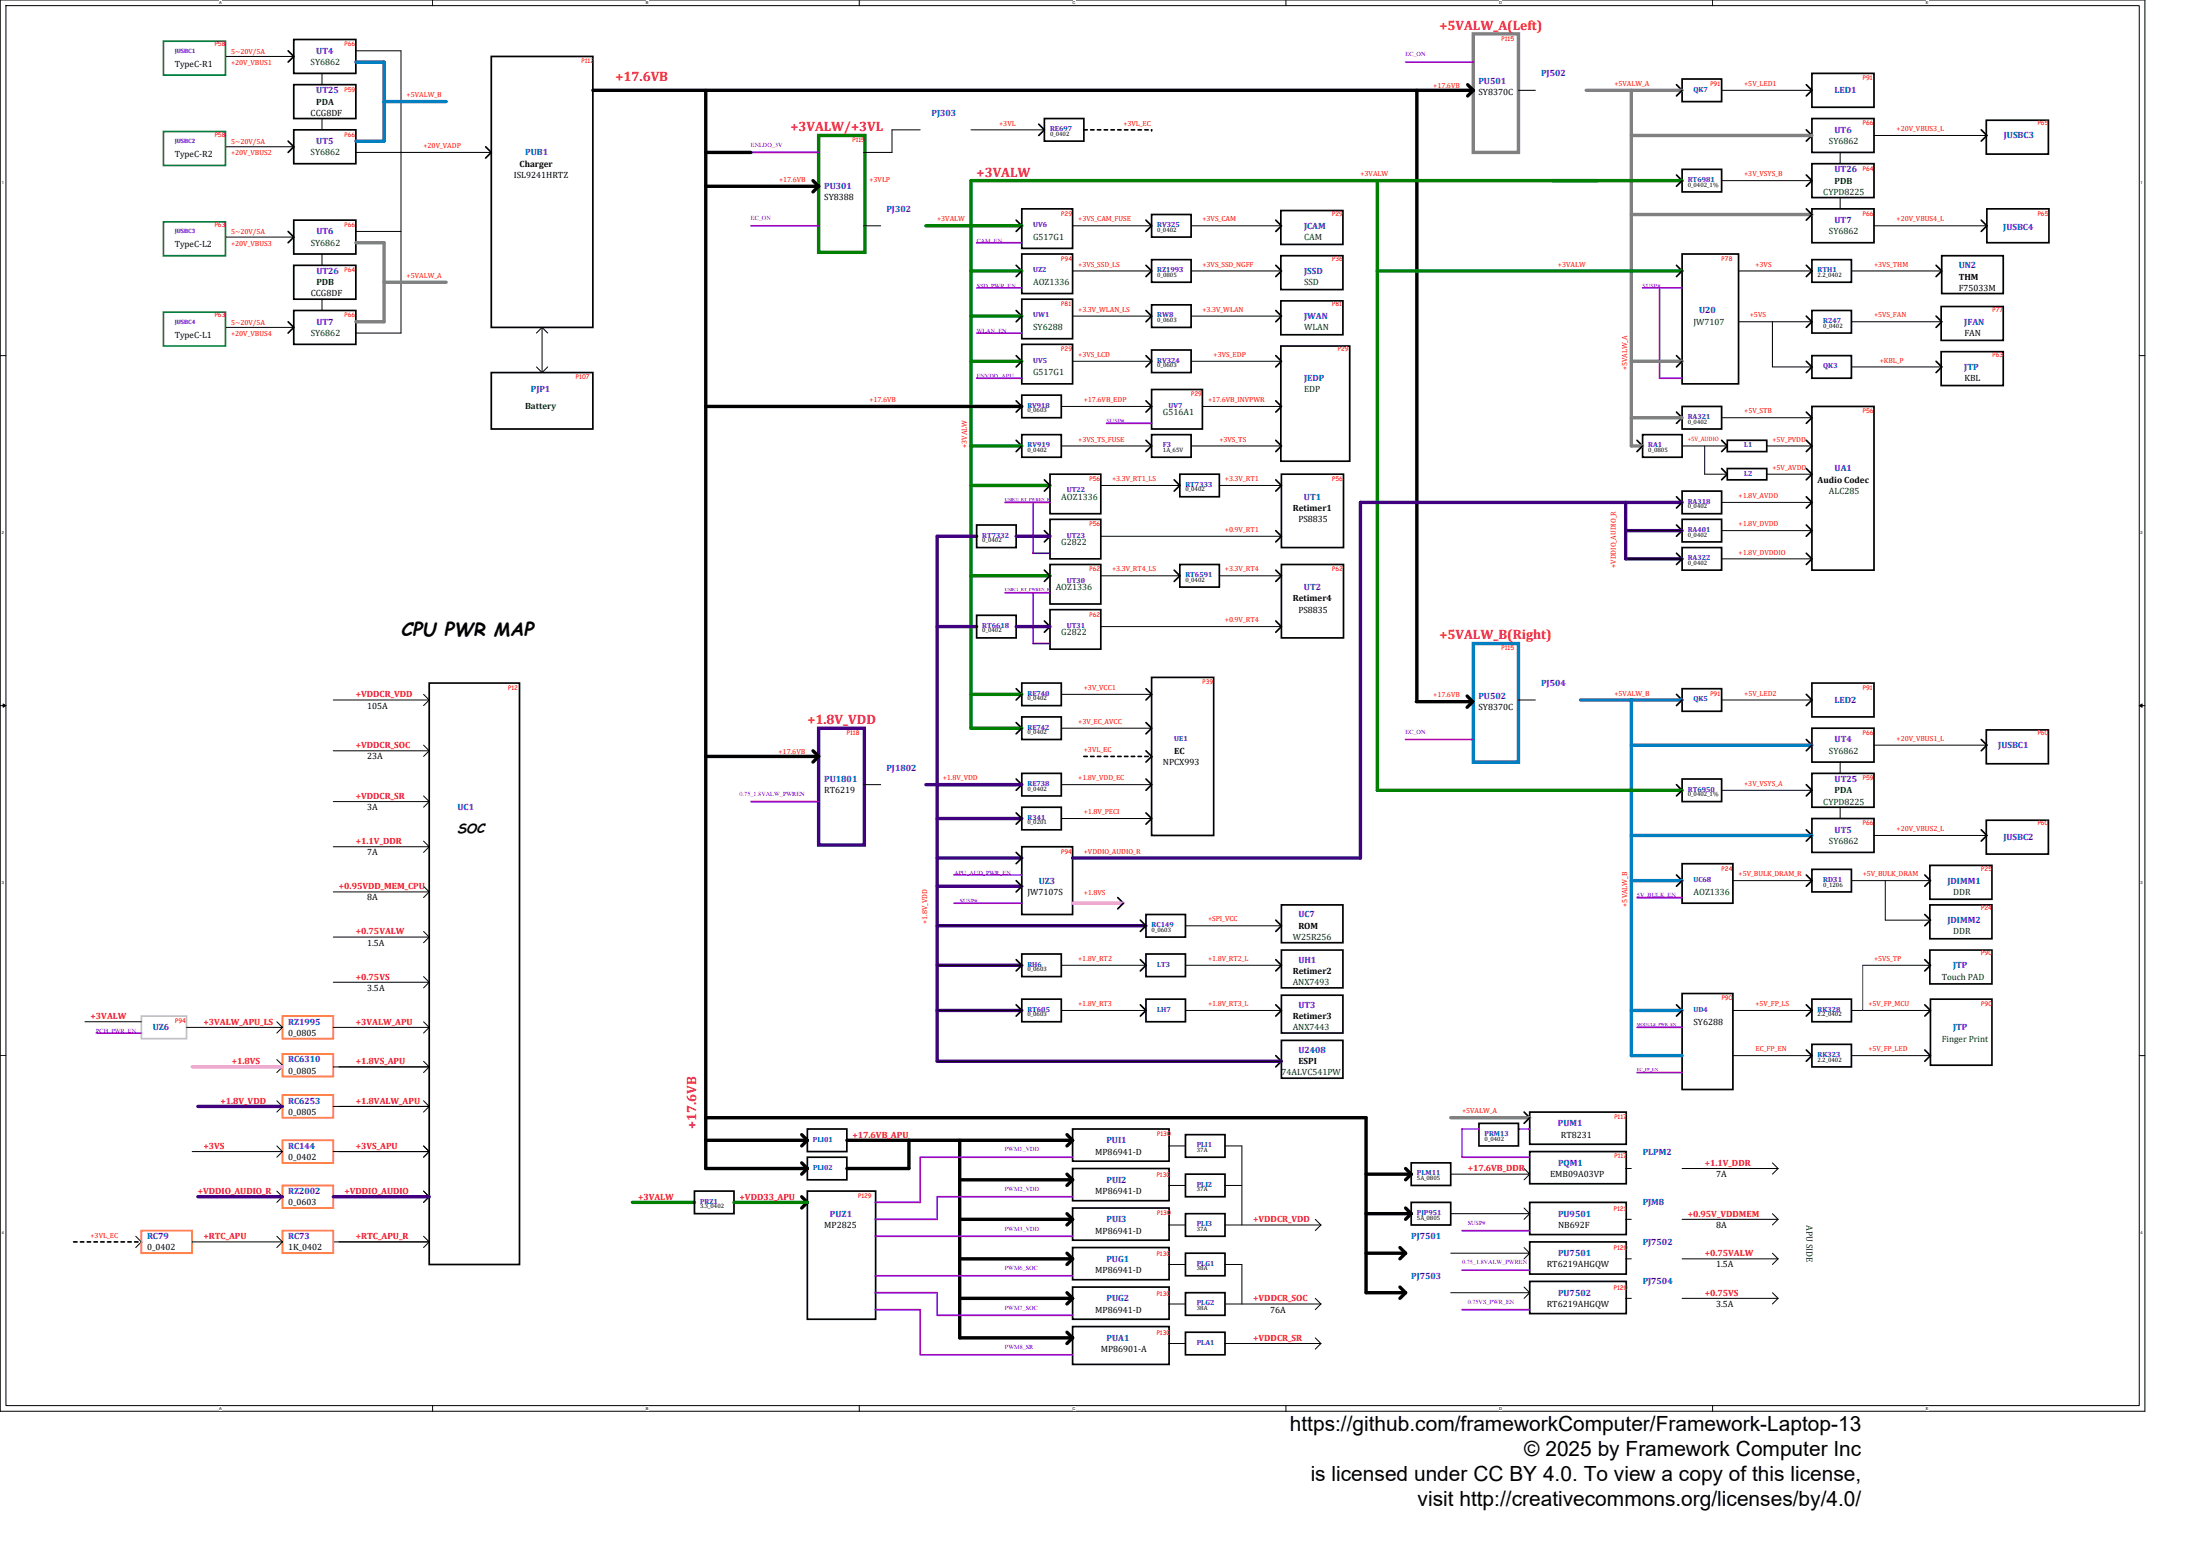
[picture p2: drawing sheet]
<svg xmlns="http://www.w3.org/2000/svg" width="297mm" height="210mm" viewBox="0 0 297 210" stroke-linecap="round" stroke-linejoin="round" font-family="sans-serif">
<path d="M0 0h289.6v190.5h-289.6zM.8 .8h288v188.9h-288z" fill="none" stroke="#000" stroke-width=".14"/>
<g fill="#fff">
<path d="M29.6 .1h.4v.6h-.4z"/>
<path d="M29.6 189.8h.4v.6h-.4z"/>
</g>
<path d="M58.4 0v.8M58.4 189.7v.8" fill="none" stroke="#000" stroke-width=".14"/>
<g fill="#fff">
<path d="M87.2 .1h.4v.6h-.4z"/>
<path d="M87.2 189.8h.4v.6h-.4z"/>
</g>
<path d="M116 0v.8M116 189.7v.8" fill="none" stroke="#000" stroke-width=".14"/>
<g fill="#fff">
<path d="M144.8 .1h.4v.6h-.4z"/>
<path d="M144.8 189.8h.4v.6h-.4z"/>
</g>
<path d="M173.6 0v.8M173.6 189.7v.8" fill="none" stroke="#000" stroke-width=".14"/>
<g fill="#fff">
<path d="M202.4 .1h.4v.6h-.4z"/>
<path d="M202.4 189.8h.4v.6h-.4z"/>
</g>
<path d="M231.2 0v.8M231.2 189.7v.8" fill="none" stroke="#000" stroke-width=".14"/>
<g fill="#fff">
<path d="M260 .1h.4v.6h-.4z"/>
<path d="M260 189.8h.4v.6h-.4z"/>
<path d="M.2 24.4h.3v.6h-.3z"/>
<path d="M289 24.4h.3v.6h-.3z"/>
<path d="M.2 71.6h.3v.6h-.3z"/>
<path d="M289 71.6h.3v.6h-.3z"/>
</g>
<path d="M0 48h.8M288.8 48h.8" fill="none" stroke="#000" stroke-width=".14"/>
<g fill="#fff">
<path d="M.2 118.9h.3v.6h-.3z"/>
<path d="M289 118.9h.3v.6h-.3z"/>
</g>
<path d="M0 95.2h.8M.4 95l.4 .2-.4 .3zM288.8 95.2l.4-.2v.5zM288.8 95.2h.8" fill="none" stroke="#000" stroke-width=".14"/>
<path d="M.4 95l.4 .2-.4 .3zM288.8 95.2l.4-.2v.5z" fill="#000"/>
<g fill="#fff">
<path d="M.2 166.1h.3v.6h-.3z"/>
<path d="M289 166.1h.3v.6h-.3z"/>
</g>
<g fill="none" stroke="#000" stroke-width=".14">
<path d="M30.5 7.6h9.2M30.5 19.8h9.2M43.5 9.9v1.5M43.5 16v1.5M48 6.9h6.1v38.1h-6.1M124.2 17.5h-3.8v3.1h-3.8M131.1 17.5h9.9M205 12.2h2.3M220.3 12.2h6.8M220.3 18.3h24.3M232.4 12.2h12.2M253 18.3h15.3"/>
<path d="M30.5 32h9.2M43.5 34.3v1.5M48 20.6h18.3M48 31.2h6.1M116.6 30.5h2.3M131.1 30.5h6.9M131.1 36.6h6.9M144.8 30.5h10.7M144.8 36.6h10.7M160.8 30.5h12.2M160.8 36.6h12.2M220.3 29h24.3"/>
<path d="M232.4 24.4h12.2M234.7 36.6h9.9M248.5 20.6v1.5M248.5 26.7v1.5M250 36.6h12.2M253 30.5h15.3M30.5 44.2h9.2M43.5 40.4v1.5M72.4 49.5l.8 .8M73.2 44.2l-.8 .8M73.2 44.2l.8 .8M73.2 44.2v6.1"/>
<path d="M74 49.5l-.8 .8M131.1 42.7h6.9M131.1 48.8h6.9M143.3 54.9h12.2M144.8 42.7h10.7M144.8 48.8h10.7M160.8 42.7h12.2M160.8 48.8h12.2M162.3 54.9h10.7M220.3 48.8h6.8M220.3 56.4h6.8M232.4 56.4h12.2"/>
<path d="M234.7 43.4h9.9M239.3 43.4v6.1h5.3M250 43.4h12.2M250 49.5h12.2M131.1 60.2h6.9M131.1 65.5h10.7M131.1 77.7h10.7M143.3 60.2h12.2M148.6 65.5h10.7M148.6 77.7h10.7M148.6 72.4h24.4M160.8 60.2h12.2"/>
<path d="M164.6 77.7h8.4M164.6 65.5h8.4M219.5 67.8v7.6h7.6M219.5 71.6h7.6M220.3 60.2h1.5M227.1 60.2h6.1M230.2 60.2v3.8h3M232.4 67.8h12.2M232.4 71.6h12.2M232.4 75.4h12.2M238.5 60.2h6.1M238.5 64h6.1"/>
<path d="M45 94.5h13M57.2 93.7l.8 .8M58 94.5l-.8 .7M131.1 93.7h6.9M131.1 98.3h6.9M143.3 93.7h12.2M143.3 98.3h12.2M148.6 84.6h24.4M205 94.5h2.3M213.4 94.5h6.9M232.4 94.5h12.2M45 101.3h13"/>
<path d="M45 108.2h13M45 114.3h13M57.2 100.6l.8 .7M57.2 107.4l.8 .8M57.2 113.5l.8 .8M57.2 119.6l.8 .8M58 101.3l-.8 .8M58 114.3l-.8 .8M58 108.2l-.8 .8M116.6 105.9h2.3M143.3 105.9h12.2M143.3 110.5h12.2"/>
<path d="M220.3 100.6h24.3M220.3 112.8h24.3M220.3 118.9h6.8M232.4 106.7h12.2M234 118.9h10.6M248.5 102.9v1.5M248.5 109v1.5M250 118.9h10.6M253 100.6h15.3M253 112.8h15.3M254.5 118.9v5.3h6.1M11.5 137.9h7.6"/>
<path d="M25.2 138.7h12.9M37.4 137.9l.7 .8M38.1 138.7l-.7 .7M45 120.4h13M45 126.5h13M45 138.7h13M45 132.6h13M57.2 125.7l.8 .8M57.2 131.8l.8 .8M57.2 137.9l.8 .8M58 120.4l-.8 .8M58 126.5l-.8 .8"/>
<path d="M58 132.6l-.8 .7M58 138.7l-.8 .7M126.5 130.3h11.5M126.5 136.4h11.5M126.5 125h28.2M143.3 130.3h11.4M143.3 136.4h11.4M160.1 125h12.9M160.1 130.3h12.9M160.1 136.4h12.9M220.3 136.4h6.8M234 136.4h10.6"/>
<path d="M250 136.4h10.6M251.5 130.3h9.1M0 142.5h.8M25.9 155.4h12.2M37.4 143l.7 .8M37.4 148.6l.7 .8-.7 .7M37.4 154.7l.7 .7M38.1 144l-.7 .8M38.1 155.4l-.7 .8M45 149.4h13l-.8 .7M45 144h13M45 155.4h13"/>
<path d="M45.8 155.4h12.2l-.8-.7 .8 .7M45.8 144h12.2M57.2 143.3l.8 .7M57.2 148.6l.8 .8h-12.2M58 144l-.8 .8M58 155.4l-.8 .8M126.5 143.3h46.5M157.8 154.7h2.3M165.4 154.7h2.3v10.7M199.7 150.9h6.8M205.8 157.7l.7 .8h-10.6M206.5 158.5l-.7 .8"/>
<path d="M219.5 157.7h.8M220.3 142.5h6.8M227.1 157.7h13M234 142.5h10.6M239.3 157l.8 .7M240.1 157.7l-.8 .8M250 142.5h10.6M288.8 142.5h.8M18.3 166.9l.8 .7-.8 .8M25.9 167.6h12.2M37.4 160.8l.7 .7-.7 .8M37.4 166.9l.7 .7"/>
<path d="M38.1 167.6l-.7 .8M45 167.6h13l-.8 .8M57.2 160.8l.8 .7-.8 .8M57.2 166.9l.8 .7h-12.2M157.8 160h2.3M157.8 165.4h2.3M157.8 170.7h2.3M157.8 176h2.3M165.4 160h2.3M165.4 165.4h12.9M165.4 176h12.9M165.4 170.7h2.3v5.3"/>
<path d="M177.6 164.6l.7 .8M177.6 175.3l.7 .7M178.3 165.4l-.7 .7M178.3 176l-.7 .8M195.9 163.8h10.6M195.9 174.5h10.6M205.8 163.1l.7 .7M205.8 168.4l.7 .8h-10.6M205.8 173.7l.7 .8M206.5 163.8l-.7 .8M206.5 169.2l-.7 .7M206.5 174.5l-.7 .8"/>
<path d="M219.5 164.6h.8M219.5 169.9h.8M219.5 175.3h.8M227.1 164.6h13M227.1 169.9h13M227.1 175.3h13M239.3 163.8l.8 .8M239.3 169.2l.8 .7M239.3 174.5l.8 .8M240.1 164.6l-.8 .8M240.1 169.9l-.8 .8M240.1 175.3l-.8 .7"/>
<path d="M157.8 181.4h2.3M165.4 181.4h12.9M177.6 180.6l.7 .8M178.3 181.4l-.7 .7"/>
</g>
<g fill="none" stroke="#000" stroke-width=".23">
<path d="M38.9 6.9l.8 .7-.8 .8M38.9 19l.8 .8-.8 .8M39.7 5.3h8.3v4.6h-8.3zM39.7 11.4h8.3v4.6h-8.3zM39.7 17.5h8.3v4.6h-8.3zM65.6 19.8l.7 .8-.7 .7M66.3 7.6h13.7v36.6h-13.7zM140.2 16.8l.8 .7-.8 .8M141 16h5.3v3h-5.3zM226.4 11.4l.7 .8-.7 .8M227.1 10.7h5.3v3h-5.3zM243.9 11.4l.7 .8-.7 .8"/>
<path d="M243.9 17.5l.7 .8-.7 .7M244.6 9.9h8.4v4.6h-8.4zM244.6 16h8.4v4.6h-8.4zM267.5 17.5l.8 .8-.8 .7M268.2 16.2h8.4v4.6h-8.4zM38.9 31.2l.8 .8-.8 .8M39.7 29.7h8.3v4.6h-8.3zM39.7 35.8h8.3v4.6h-8.3zM137.2 29.7l.8 .8-.8 .7M137.2 35.8l.8 .8-.8 .7M138 34.3h6.8v5.3h-6.8zM138 28.2h6.8v5.3h-6.8z"/>
<path d="M154.7 29.7l.8 .8-.8 .7M154.7 35.8l.8 .8-.8 .7M155.5 29h5.3v3h-5.3zM155.5 35.1h5.3v3h-5.3zM172.3 29.7l.7 .8-.7 .7M172.3 35.8l.7 .8-.7 .7M172.9 34.5h8.4v4.6h-8.4zM172.9 28.4h8.4v4.6h-8.4zM226.4 23.6l.7 .8-.7 .7M226.4 35.8l.7 .8-.7 .7M227.1 22.9h5.3v3h-5.3zM227.1 34.3h7.6v17.5h-7.6z"/>
<path d="M243.9 23.6l.7 .8-.7 .7M243.9 28.2l.7 .8-.7 .7M243.9 35.8l.7 .8-.7 .7M244.6 35.1h5.4v3h-5.4zM244.6 28.2h8.4v4.6h-8.4zM244.6 22.1h8.4v4.6h-8.4zM261.4 35.8l.8 .8-.8 .7M262.2 34.5h8.3v5.1h-8.3zM267.5 29.7l.8 .8-.8 .7M268.3 28.2h8.3v4.6h-8.3zM38.9 43.4l.8 .8-.8 .8M39.7 41.9h8.3v4.6h-8.3z"/>
<path d="M66.3 50.3h13.7v7.6h-13.7zM137.2 41.9l.8 .8-.8 .7M137.2 48l.8 .8-.8 .7M137.2 54.1l.8 .8-.8 .7M137.2 59.4l.8 .8-.8 .8M138 58.7h5.3v3h-5.3zM138 53.3h5.3v3.1h-5.3zM138 40.4h6.8v5.3h-6.8zM138 46.5h6.8v5.3h-6.8zM154.7 41.9l.8 .8-.8 .7M154.7 48l.8 .8-.8 .7M154.7 54.1l.8 .8-.8 .7"/>
<path d="M154.7 59.4l.8 .8-.8 .8M155.5 41.1h5.3v3.1h-5.3zM155.5 52.6h6.8v5.3h-6.8zM155.5 47.2h5.3v3.1h-5.3zM155.5 58.7h5.3v3h-5.3zM172.3 41.9l.7 .8-.7 .7M172.3 48l.7 .8-.7 .7M172.3 54.1l.7 .8-.7 .7M172.3 59.4l.7 .8-.7 .8M172.9 46.7h9.3v15.6h-9.3zM172.9 40.6h8.4v4.6h-8.4zM221 59.4l.8 .8-.8 .8"/>
<path d="M221.8 58.7h5.3v3h-5.3zM226.4 48l.7 .8-.7 .7M226.4 55.6l.7 .8-.7 .7M227.1 54.9h5.3v3h-5.3zM232.4 59.4l.8 .8-.8 .8M233.2 59.4h5.3v1.6h-5.3zM243.9 42.7l.7 .7-.7 .8M243.9 48.8l.7 .7-.7 .8M243.9 55.6l.7 .8-.7 .7M243.9 59.4l.7 .8-.7 .8M244.6 48h5.4v3.1h-5.4zM244.6 41.9h5.4v3.1h-5.4z"/>
<path d="M244.6 54.9h8.4v22.1h-8.4zM261.4 42.7l.8 .7-.8 .8M261.4 48.8l.8 .7-.8 .8M262.1 41.4h8.4v4.5h-8.4zM262.1 47.5h8.4v4.5h-8.4zM131.9 70.9h5.3v3h-5.3zM141 64.8l.8 .7-.8 .8M141 71.6l.8 .8-.8 .8M141 77l.8 .7-.8 .8M141.8 76.2h6.8v5.3h-6.8zM141.8 70.1h6.8v5.3h-6.8zM141.8 64h6.8v5.3h-6.8z"/>
<path d="M158.5 64.8l.8 .7-.8 .8M158.5 77l.8 .7-.8 .8M159.3 76.2h5.3v3h-5.3zM159.3 64h5.3v3.1h-5.3zM172.3 64.8l.7 .7-.7 .8M172.3 71.6l.7 .8-.7 .8M172.3 77l.7 .7-.7 .8M173 76.2h8.4v9.9h-8.4zM173 64h8.4v9.9h-8.4zM226.4 67.1l.7 .7-.7 .8M226.4 70.9l.7 .7-.7 .8M226.4 74.7l.7 .7-.7 .8"/>
<path d="M227.1 73.9h5.3v3.1h-5.3zM227.1 70.1h5.3v3.1h-5.3zM227.1 66.3h5.3v3h-5.3zM232.4 63.2l.8 .8-.8 .8M233.2 63.2h5.3v1.6h-5.3zM243.9 63.2l.7 .8-.7 .8M243.9 67.1l.7 .7-.7 .8M243.9 70.9l.7 .7-.7 .8M243.9 74.7l.7 .7-.7 .8M58 92.2h12.1v78.5h-12.1zM131.9 83.1h5.3v3h-5.3zM137.2 93l.8 .7-.8 .8"/>
<path d="M137.2 97.5l.8 .8-.8 .8M138 92.2h5.3v3h-5.3zM138 96.8h5.3v3h-5.3zM141 83.8l.8 .8-.8 .7M141.8 82.3h6.8v5.3h-6.8zM154.7 93l.8 .7-.8 .8M154.7 97.5l.8 .8-.8 .8M155.5 91.4h8.4v21.4h-8.4zM172.3 83.8l.7 .8-.7 .7M226.4 93.7l.7 .8-.7 .7M227.1 93h5.3v3h-5.3zM243.9 93.7l.7 .8-.7 .7"/>
<path d="M243.9 99.8l.7 .8-.7 .7M244.6 92.2h8.4v4.6h-8.4zM244.6 98.3h8.4v4.6h-8.4zM267.5 99.8l.8 .8-.8 .7M268.2 98.5h8.4v4.6h-8.4zM137.2 105.2l.8 .7-.8 .8M137.2 109.7l.8 .8-.8 .8M137.2 115.1l.8 .7-.8 .8M137.2 118.9l.8 .7-.8 .8M138 109h5.3v3h-5.3zM138 104.4h5.3v3h-5.3zM138 114.3h6.8v9.1h-6.8z"/>
<path d="M154.7 101.3l.8 .8-.8 .8M154.7 105.2l.8 .7-.8 .8M154.7 109.7l.8 .8-.8 .8M226.4 105.9l.7 .8-.7 .7M226.4 118.1l.7 .8-.7 .7M227.1 105.2h5.3v3h-5.3zM227.1 116.6h6.9v5.3h-6.9zM243.9 105.9l.7 .8-.7 .7M243.9 112l.7 .8-.7 .7M243.9 118.1l.7 .8-.7 .7M244.6 110.5h8.4v4.6h-8.4zM244.6 104.4h8.4v4.6h-8.4z"/>
<path d="M244.6 117.3h5.4v3.1h-5.4zM259.9 118.1l.7 .8-.7 .7M260.6 116.8h8.3v4.6h-8.3zM267.5 112l.8 .8-.8 .7M268.2 110.7h8.4v4.6h-8.4zM137.2 129.5l.8 .8-.8 .8M137.2 135.6l.8 .8-.8 .8M138 128.8h5.3v3h-5.3zM138 134.9h5.3v3h-5.3zM150.9 121.2l.8 .7-.8 .8M154 129.5l.7 .8-.7 .8M154 135.6l.7 .8-.7 .8"/>
<path d="M154 124.2l.7 .8-.7 .7M154.7 134.9h5.4v3h-5.4zM154.7 128.8h5.4v3h-5.4zM154.7 123.4h5.4v3.1h-5.4zM172.3 124.2l.7 .8-.7 .7M172.3 129.5l.7 .8-.7 .8M172.3 135.6l.7 .8-.7 .8M173 122.1h8.3v5.2h-8.3zM173 134.3h8.3v5.1h-8.3zM173 128.2h8.3v5.1h-8.3zM226.4 135.6l.7 .8-.7 .8M227.1 134.1h6.9v13h-6.9z"/>
<path d="M243.9 135.6l.7 .8-.7 .8M244.6 134.9h5.4v3h-5.4zM259.9 123.4l.7 .8-.7 .8M259.9 129.5l.7 .8-.7 .8M259.9 135.6l.7 .8-.7 .8M260.6 128.2h8.3v4.6h-8.3zM260.6 122.1h8.3v4.6h-8.3zM260.6 134.9h8.3v8.9h-8.3zM109 152.4h5.3v3h-5.3zM109 156.2h5.3v3.1h-5.3zM144.8 152.4h13v4.3h-13zM144.8 157.7h13v4.4h-13z"/>
<path d="M160.1 153.2h5.3v3h-5.3zM160.1 158.5h5.3v3h-5.3zM172.3 142.5l.7 .8-.7 .7M173 140.4h8.3v5.1h-8.3zM190.5 157h5.4v3h-5.4zM199.7 151.6h5.3v3.1h-5.3zM205.8 150.1l.7 .8-.7 .7M206.5 155.4h13.1v4.4h-13.1zM206.5 150.1h13.1v4.4h-13.1zM243.9 141.7l.7 .8-.7 .8M244.6 141h5.4v3h-5.4zM259.9 141.7l.7 .8-.7 .8"/>
<path d="M93.8 160.8h5.3v3h-5.3zM109 160.8h9.2v17.3h-9.2zM144.8 179.1h13v5.1h-13zM144.8 163.1h13v4.3h-13zM144.8 168.4h13v4.3h-13zM144.8 173.7h13v4.4h-13zM160.1 163.8h5.3v3.1h-5.3zM160.1 169.2h5.3v3h-5.3zM160.1 174.5h5.3v3h-5.3zM160.1 179.8h5.3v3.1h-5.3zM190.5 162.3h5.4v3.1h-5.4zM206.5 162.3h13.1v4.3h-13.1z"/>
<path d="M206.5 167.6h13.1v4.4h-13.1zM206.5 173h13.1v4.3h-13.1z"/>
</g>
<path d="M22.1 5.6h8.3v4.5h-8.3zM22.1 17.8h8.3v4.5h-8.3zM22.1 29.9h8.3v4.6h-8.3zM22.1 42.1h8.3v4.6h-8.3z" fill="none" stroke="#008040" stroke-width=".23"/>
<path d="M38.1 137.2h6.9v3h-6.9zM38.1 142.3h6.9v3h-6.9zM38.1 153.9h6.9v3.1h-6.9zM38.1 147.8h6.9v3.1h-6.9zM19.1 166.1h6.8v3.1h-6.8zM38.1 160h6.9v3.1h-6.9zM38.1 166.1h6.9v3.1h-6.9z" fill="none" stroke="#ff8000" stroke-width=".23"/>
<g fill="none" stroke="#400080" stroke-width=".46">
<path d="M131.9 72.4h-5.4v70.9h46.5M137.2 72.4h4.6M219.5 67.8v7.6h7.6M219.5 71.6h7.6M227.1 67.8h-43.4v48h-38.9M110.5 98.3h6.2v15.8h-6.2zM126.5 84.6h5.4M137.2 84.6h4.6M125 105.9h12.2M126.5 110.5h11.5M126.5 115.8h11.5M126.5 119.6h11.5"/>
<path d="M126.5 105.9h11.5M126.5 125h28.2M126.5 130.3h11.5M126.5 136.4h11.5M26.7 149.4h11.4M26.7 161.5h11.4M45 161.5h13"/>
</g>
<path d="M19.1 137.2h6.1v3h-6.1z" fill="none" stroke="#c0c0c0" stroke-width=".23"/>
<g fill="none" stroke="#008000" stroke-width=".46">
<path d="M110.5 18.3h6.3v15.8h-6.3zM125 30.5h13M131.1 36.6h6.9M186 36.6h41.1M186 24.4v82.3h41.1M209.6 24.4h17.5M215.7 24.4h-84.6v73.9h6.9M131.1 42.7h6.9M131.1 48.8h6.9M131.1 60.2h6.9M131.1 65.5h10.7M131.1 77.7h10.7"/>
<path d="M131.1 93.7h6.9M85.4 162.3h8.4M99.1 162.3h9.9"/>
</g>
<path d="M198.9 4.6h6.1v16h-6.1zM214.2 12.2h12.9M220.3 12.2v48h1.5M220.3 18.3h24.3M48 32.8h3.9v10.6h-3.9M51.9 38.1h8.3M220.3 29h24.3M220.3 48.8h6.8M220.3 56.4h6.8M195.9 150.9h10.6" fill="none" stroke="#808080" stroke-width=".46"/>
<path d="M48 8.4h3.9v10.6h-3.9M51.9 13.7h8.3M198.9 86.9h6.1v16h-6.1zM213.4 94.5h13.7M220.3 94.5v48h6.8M220.3 100.6h24.3M220.3 112.8h24.3M220.3 118.9h6.8M220.3 136.4h6.8" fill="none" stroke="#0080c0" stroke-width=".46"/>
<g fill="none" stroke="#000" stroke-width=".46">
<path d="M80 12.2h118.9M95.3 12.2v145.5h13.7M191.3 12.2v82.3M198.2 11.4l.7 .8M198.9 12.2l-.7 .8M95.3 25.1h15.2M95.3 20.6h6.1M109.8 24.4l.7 .7M110.5 25.1l-.7 .8M95.3 54.9h42.7M191.2 94.7h7.6M198.1 94l.7 .7"/>
<path d="M198.8 94.7l-.7 .8M95.3 102.1h15.2M109.8 101.3l.7 .8M110.5 102.1l-.7 .8M95.3 153.9h13.7M95.3 150.9h89.1v23.6h5.4M108.2 153.2l.8 .7M108.2 157l.8 .7M109 153.9l-.8 .8M109 157.7l-.8 .8M114.3 153.9h8.4M122.7 153.9h22.1"/>
<path d="M122.7 153.9v3.8h-8.4M129.6 159.3h15.2M129.6 153.9v26.7h15.2M144.1 153.2l.7 .7M144.1 158.5l.7 .8M144.8 153.9l-.7 .8M144.8 159.3l-.7 .7M184.4 158.5h6.1M189.8 157.7l.7 .8M190.5 158.5l-.7 .8M108.2 161.5l.8 .8-.8 .8M129.6 164.6h15.2"/>
<path d="M129.6 169.9h15.2M129.6 175.3h15.2M144.1 163.8l.7 .8M144.1 169.2l.7 .7M144.1 174.5l.7 .8M144.1 179.8l.7 .8M144.8 164.6l-.7 .8M144.8 169.9l-.7 .8M144.8 175.3l-.7 .7M184.4 163.8h6.1M184.4 169.2h5.4M189 168.4l.8 .8"/>
<path d="M189 173.7l.8 .8M189.8 163.1l.7 .7M189.8 169.2l-.8 .7M189.8 174.5l-.8 .8M190.5 163.8l-.7 .8M144.8 180.6l-.7 .8"/>
</g>
<path d="M146.3 17.5h9.2M155.5 17.5h.1M146.3 102.1h9.2M155.5 102.1h.1M9.9 167.6h9.2M19.1 167.6h.1" fill="none" stroke="#000" stroke-width=".23" stroke-dasharray=".5 .5"/>
<g fill="none" stroke="#8000ff" stroke-width=".23">
<path d="M189.8 8.4h9.1M101.4 20.6h9.1M101.4 30.5h9.1M131.9 32.8h6.1M131.9 38.9h6.1M221.8 38.9h5.3M224.1 38.9v12.2h3M131.9 45h6.1M131.9 51.1h6.1M149.4 57.1h6.1M135.7 67.8h6.1M139.5 67.8v6.9"/>
<path d="M135.7 80h6.1M139.5 80v6.9M189.8 99.8h9.1M101.4 108.2h9.1M128.8 118.1h9.2M13 139.4h6.1M128.8 121.9h9.2M221 121.2h6.1M221 138.7h6.1M144.8 156.2h-20.6v6.1h-6.1M199.7 152.4h-2.3v3.8h9.1M205 152.4h1.5"/>
<path d="M221 144.8h6.1M118.1 176.8h6.1v6.1h20.6M118.1 174.5h8.4v3h18.3M118.1 172.2h26.7M118.1 166.9h26.7M144.8 161.5h-18.3v3.1h-8.4M197.4 166.1h9.1M197.4 171.4h9.1M197.4 176.8h9.1"/>
</g>
<path d="M139.5 74.7h2.3M139.5 86.9h2.3" fill="none" stroke="#800080" stroke-width=".23"/>
<path d="M144.8 121.9h6.9M25.9 144h12.2" fill="none" stroke="#ff80ff" stroke-width=".46"/>
<path d="M251.5 130.3v6.1" fill="none" stroke="#800040" stroke-width=".14"/>
<g font-size="2.8">
<text x="174.1" y="193.1">https://github.com/frameworkComputer/Framework-Laptop-13</text>
<text x="205.8" y="196.5">© 2025 by Framework Computer Inc</text>
<text x="177" y="199.9">is licensed under CC BY 4.0. To view a copy of this license,</text>
<text x="191.4" y="203.3">visit http://creativecommons.org/licenses/by/4.0/</text>
</g>
<text font-size="2.5" x="54.1" y="85.8">CPU PWR MAP</text>
<g font-size="1.8" fill="#f00">
<text x="194.4" y="4">+5VALW_A(Left)</text>
<text x="83.1" y="10.9">+17.6VB</text>
<text x="106.7" y="17.7">+3VALW/+3VL</text>
<text x="131.9" y="23.8">+3VALW</text>
<text x="194.4" y="86.3">+5VALW_B(Right)</text>
<text x="109" y="97.8">+1.8V_VDD</text>
<text x="94" y="152.4" transform="rotate(-90 94 152.4)">+17.6VB</text>
</g>
<text font-size="1.8" x="61.8" y="112.4">SOC</text>
<g font-size="1.2">
<text x="23.6" y="9">TypeC-R1</text>
<text x="41.9" y="15.6">CCG8DF</text>
<text x="199.6" y="12.8">SY8370C</text>
<text x="23.6" y="21.2">TypeC-R2</text>
<text x="70.1" y="22.5">Charger</text>
<text x="69.4" y="24">ISL9241HRTZ</text>
<text x="111.3" y="27.1">SY8388</text>
<text x="23.6" y="33.4">TypeC-L2</text>
<text x="41.9" y="40">CCG8DF</text>
<text x="264.5" y="37.7">THM</text>
<text x="264.5" y="39.3">F75033M</text>
<text x="23.6" y="45.6">TypeC-L1</text>
<text x="265.2" y="45.4">FAN</text>
<text x="265.2" y="51.4">KBL</text>
<text x="245.4" y="65.2">Audio Codec</text>
<text x="174.5" y="69">Retimer1</text>
<text x="175.3" y="70.5">PS8835</text>
<text x="174.5" y="81.2">Retimer4</text>
<text x="175.3" y="82.7">PS8835</text>
<text x="49.6" y="95.6">105A</text>
<text x="199.6" y="95.9">SY8370C</text>
<text x="158.5" y="101.7">EC</text>
<text x="49.6" y="102.5">23A</text>
<text x="111.3" y="107.1">RT6219</text>
<text x="157" y="103.3">NPCX993</text>
<text x="49.6" y="109.4">3A</text>
<text x="49.6" y="115.5">7A</text>
<text x="49.6" y="121.6">8A</text>
<text x="138.7" y="120.8">JW7107S</text>
<text x="175.3" y="125.4">ROM</text>
<text x="49.6" y="127.6">1.5A</text>
<text x="174.5" y="131.5">Retimer2</text>
<text x="49.6" y="133.7">3.5A</text>
<text x="174.5" y="137.6">Retimer3</text>
<text x="38.9" y="139.8">0_0805</text>
<text x="175.3" y="143.6">ESPI</text>
<text x="228.6" y="138.3">SY6288</text>
<text x="38.9" y="144.9">0_0805</text>
<text x="38.9" y="150.5">0_0805</text>
<text x="147.9" y="155.8">MP86941-D</text>
<text x="210.8" y="153.6">RT8231</text>
<text x="38.9" y="156.6">0_0402</text>
<text x="147.9" y="161.2">MP86941-D</text>
<text x="209.3" y="158.9">EMB09A03VP</text>
<text x="231.7" y="158.9">7A</text>
<text x="38.9" y="162.7">0_0603</text>
<text x="111.3" y="165.7">MP2825</text>
<text x="147.9" y="166.5">MP86941-D</text>
<text x="210.4" y="165.7">NB692F</text>
<text x="231.7" y="165.7">8A</text>
<text x="19.9" y="168.8">0_0402</text>
<text x="38.9" y="168.8">1K_0402</text>
<text x="147.9" y="171.8">MP86941-D</text>
<text x="208.8" y="171.1">RT6219AHGQW</text>
<text x="231.7" y="171.1">1.5A</text>
<text x="147.9" y="177.2">MP86941-D</text>
<text x="171.5" y="177.2">76A</text>
<text x="208.8" y="176.4">RT6219AHGQW</text>
<text x="231.7" y="176.4">3.5A</text>
<text x="148.6" y="182.5">MP86901-A</text>
</g>
<g font-size="1.2" fill="#004000">
<text x="41.9" y="8.8">SY6862</text>
<text x="42.7" y="14.1">PDA</text>
<text x="41.9" y="21">SY6862</text>
<text x="246.9" y="19.4">SY6862</text>
<text x="246.2" y="26.3">CYPD8225</text>
<text x="247.7" y="24.8">PDB</text>
<text x="41.9" y="33.2">SY6862</text>
<text x="139.5" y="32.4">G517G1</text>
<text x="176.1" y="32.4">CAM</text>
<text x="246.9" y="31.6">SY6862</text>
<text x="42.7" y="38.5">PDB</text>
<text x="139.5" y="38.5">AOZ1336</text>
<text x="176.1" y="38.5">SSD</text>
<text x="41.9" y="45.4">SY6862</text>
<text x="139.5" y="44.6">SY6288</text>
<text x="176.1" y="44.6">WLAN</text>
<text x="228.6" y="43.8">JW7107</text>
<text x="139.5" y="50.7">G517G1</text>
<text x="176.1" y="53">EDP</text>
<text x="70.9" y="55.3">Battery</text>
<text x="157" y="56">G516A1</text>
<text x="143.3" y="67.4">AOZ1336</text>
<text x="246.9" y="66.7">ALC285</text>
<text x="143.3" y="73.5">G2822</text>
<text x="142.5" y="79.6">AOZ1336</text>
<text x="143.3" y="85.7">G2822</text>
<text x="246.9" y="101.7">SY6862</text>
<text x="247.7" y="107.1">PDA</text>
<text x="246.2" y="108.6">CYPD8225</text>
<text x="246.9" y="113.9">SY6862</text>
<text x="228.6" y="120.8">AOZ1336</text>
<text x="263.7" y="120.8">DDR</text>
<text x="174.5" y="126.9">W25R256</text>
<text x="263.7" y="126.1">DDR</text>
<text x="174.5" y="133">ANX7493</text>
<text x="262.2" y="132.2">Touch PAD</text>
<text x="174.5" y="139.1">ANX7443</text>
<text x="262.2" y="140.6">Finger Print</text>
<text x="173" y="145.2">74ALVC541PW</text>
<text x="243.9" y="165.4" transform="rotate(90 243.9 165.4)">APU SIDE</text>
</g>
<g font-size="1.2" fill="#00f">
<text x="42.7" y="7.3">UT4</text>
<text x="199.6" y="11.3">PU501</text>
<text x="208.1" y="10.3">PJ502</text>
<text x="42.7" y="12.6">UT25</text>
<text x="125.8" y="15.6">PJ303</text>
<text x="247.7" y="17.9">UT6</text>
<text x="247.7" y="12.6">LED1</text>
<text x="42.7" y="19.4">UT5</text>
<text x="70.9" y="21">PUB1</text>
<text x="247.7" y="23.3">UT26</text>
<text x="270.6" y="18.7">JUSBC3</text>
<text x="111.3" y="25.5">PU301</text>
<text x="119.7" y="28.6">PJ302</text>
<text x="42.7" y="31.6">UT6</text>
<text x="176.1" y="30.9">JCAM</text>
<text x="247.7" y="30.1">UT7</text>
<text x="270.5" y="31.1">JUSBC4</text>
<text x="42.7" y="37">UT26</text>
<text x="176.1" y="37">JSSD</text>
<text x="264.5" y="36.2">UN2</text>
<text x="42.7" y="43.8">UT7</text>
<text x="176.1" y="43.1">JWAN</text>
<text x="229.4" y="42.3">U20</text>
<text x="265.2" y="43.8">JFAN</text>
<text x="71.7" y="53">PJP1</text>
<text x="176.1" y="51.4">JEDP</text>
<text x="265.2" y="49.9">JTP</text>
<text x="247.7" y="63.6">UA1</text>
<text x="176.1" y="67.4">UT1</text>
<text x="176.1" y="79.6">UT2</text>
<text x="199.6" y="94.3">PU502</text>
<text x="208.1" y="92.6">PJ504</text>
<text x="247.7" y="94.9">LED2</text>
<text x="247.7" y="100.2">UT4</text>
<text x="269.8" y="101">JUSBC1</text>
<text x="111.3" y="105.5">PU1801</text>
<text x="119.7" y="104">PJ1802</text>
<text x="247.7" y="105.5">UT25</text>
<text x="61.8" y="109.4">UC1</text>
<text x="247.7" y="112.4">UT5</text>
<text x="270.5" y="113.4">JUSBC2</text>
<text x="140.2" y="119.3">UZ3</text>
<text x="262.9" y="119.3">JDIMM1</text>
<text x="175.3" y="123.8">UC7</text>
<text x="262.9" y="124.6">JDIMM2</text>
<text x="175.3" y="129.9">UH1</text>
<text x="263.7" y="130.7">JTP</text>
<text x="175.3" y="136">UT3</text>
<text x="20.6" y="139.1">UZ6</text>
<text x="38.9" y="138.3">RZ1995</text>
<text x="38.9" y="143.4">RC6310</text>
<text x="175.3" y="142.1">U2408</text>
<text x="263.7" y="139.1">JTP</text>
<text x="38.9" y="149">RC6253</text>
<text x="38.9" y="155.1">RC144</text>
<text x="149.4" y="154.3">PUI1</text>
<text x="210.4" y="152">PUM1</text>
<text x="221.8" y="155.8">PLPM2</text>
<text x="38.9" y="161.2">RZ2002</text>
<text x="149.4" y="159.7">PUI2</text>
<text x="210.4" y="157.4">PQM1</text>
<text x="19.9" y="167.3">RC79</text>
<text x="38.9" y="167.3">RC73</text>
<text x="112.1" y="164.2">PUZ1</text>
<text x="149.4" y="165">PUI3</text>
<text x="190.5" y="167.3">PJ7501</text>
<text x="210.4" y="164.2">PU9501</text>
<text x="221.8" y="162.7">PJM8</text>
<text x="149.4" y="170.3">PUG1</text>
<text x="190.5" y="172.6">PJ7503</text>
<text x="210.4" y="169.6">PU7501</text>
<text x="221.8" y="173.4">PJ7504</text>
<text x="221.8" y="168">PJ7502</text>
<text x="149.4" y="175.7">PUG2</text>
<text x="210.4" y="174.9">PU7502</text>
<text x="149.4" y="181">PUA1</text>
</g>
<g font-size="1.2" fill="#f00">
<text x="48" y="94.1">+VDDCR_VDD</text>
<text x="48" y="101">+VDDCR_SOC</text>
<text x="48" y="107.8">+VDDCR_SR</text>
<text x="48" y="113.9">+1.1V_DDR</text>
<text x="45.8" y="120">+0.95VDD_MEM_CPU</text>
<text x="48" y="126.1">+0.75VALW</text>
<text x="12.2" y="137.6">+3VALW</text>
<text x="48" y="132.2">+0.75VS</text>
<text x="27.5" y="138.3">+3VALW_APU_LS</text>
<text x="31.3" y="143.6">+1.8VS</text>
<text x="48" y="143.6">+1.8VS_APU</text>
<text x="48" y="138.3">+3VALW_APU</text>
<text x="29.8" y="149">+1.8V_VDD</text>
<text x="48" y="149">+1.8VALW_APU</text>
<text x="27.5" y="155.1">+3VS</text>
<text x="48" y="155.1">+3VS_APU</text>
<text x="115.1" y="153.6">+17.6VB_APU</text>
<text x="26.7" y="161.2">+VDDIO_AUDIO_R</text>
<text x="46.5" y="161.2">+VDDIO_AUDIO</text>
<text x="86.1" y="161.9">+3VALW</text>
<text x="99.9" y="161.9">+VDD33_APU</text>
<text x="198.2" y="158.1">+17.6VB_DDR</text>
<text x="230.2" y="157.4">+1.1V_DDR</text>
<text x="27.5" y="167.3">+RTC_APU</text>
<text x="48" y="167.3">+RTC_APU_R</text>
<text x="169.2" y="165">+VDDCR_VDD</text>
<text x="227.9" y="164.2">+0.95V_VDDMEM</text>
<text x="230.2" y="169.6">+0.75VALW</text>
<text x="169.2" y="175.7">+VDDCR_SOC</text>
<text x="230.2" y="174.9">+0.75VS</text>
<text x="169.2" y="181">+VDDCR_SR</text>
</g>
<g font-size="1" fill="#f00">
<text x="31.2" y="8.8">+20V_VBUS1</text>
<text x="31.2" y="7.3">5~20V/5A</text>
<text x="193.5" y="11.8">+17.6VB</text>
<text x="218" y="11.6">+5VALW_A</text>
<text x="235.5" y="11.6">+5V_LED1</text>
<text x="54.9" y="13.1">+5VALW_B</text>
<text x="134.9" y="16.9">+3VL</text>
<text x="151.7" y="16.9">+3VL_EC</text>
<text x="256.1" y="17.7">+20V_VBUS3_L</text>
<text x="31.2" y="21">+20V_VBUS2</text>
<text x="31.2" y="19.5">5~20V/5A</text>
<text x="57.2" y="20">+20V_VADP</text>
<text x="183.7" y="23.8">+3VALW</text>
<text x="235.5" y="23.8">+3V_VSYS_B</text>
<text x="105.2" y="24.6">+17.6VB</text>
<text x="117.4" y="24.6">+3VLP</text>
<text x="126.5" y="29.9">+3VALW</text>
<text x="145.6" y="29.9">+3VS_CAM_FUSE</text>
<text x="162.4" y="29.9">+3VS_CAM</text>
<text x="256.1" y="29.9">+20V_VBUS4_L</text>
<text x="31.2" y="31.6">5~20V/5A</text>
<text x="31.2" y="33.2">+20V_VBUS3</text>
<text x="145.6" y="36">+3VS_SSD_LS</text>
<text x="162.4" y="36">+3VS_SSD_NGFF</text>
<text x="210.4" y="36">+3VALW</text>
<text x="237" y="36">+3VS</text>
<text x="253" y="36">+3VS_THM</text>
<text x="54.9" y="37.5">+5VALW_A</text>
<text x="31.2" y="45.4">+20V_VBUS4</text>
<text x="31.2" y="43.8">5~20V/5A</text>
<text x="145.6" y="42.1">+3.3V_WLAN_LS</text>
<text x="162.4" y="42.1">+3.3V_WLAN</text>
<text x="236.3" y="42.9">+5VS</text>
<text x="253" y="42.9">+5VS_FAN</text>
<text x="145.6" y="48.2">+3VS_LCD</text>
<text x="163.9" y="48.2">+3VS_EDP</text>
<text x="219.7" y="50" transform="rotate(-90 219.7 50)">+5VALW_A</text>
<text x="253.8" y="48.9">+KBL_P</text>
<text x="117.4" y="54.3">+17.6VB</text>
<text x="145.6" y="59.6">+3VS_TS_FUSE</text>
<text x="146.3" y="54.3">+17.6VB_EDP</text>
<text x="163.1" y="54.3">+17.6VB_INVPWR</text>
<text x="164.6" y="59.6">+3VS_TS</text>
<text x="235.5" y="55.8">+5V_STB</text>
<text x="239.3" y="59.6">+5V_PVDD</text>
<text x="130.5" y="60.4" transform="rotate(-90 130.5 60.4)">+3VALW</text>
<text x="150.1" y="64.9">+3.3V_RT1_LS</text>
<text x="165.4" y="64.9">+3.3V_RT1</text>
<text x="239.3" y="63.4">+5V_AVDD</text>
<text x="165.4" y="71.8">+0.9V_RT1</text>
<text x="234.7" y="67.2">+1.8V_AVDD</text>
<text x="234.7" y="71">+1.8V_DVDD</text>
<text x="150.1" y="77.1">+3.3V_RT4_LS</text>
<text x="165.4" y="77.1">+3.3V_RT4</text>
<text x="218.2" y="76.7" transform="rotate(-90 218.2 76.7)">+VDDIO_AUDIO_R</text>
<text x="234.7" y="74.9">+1.8V_DVDDIO</text>
<text x="165.4" y="84">+0.9V_RT4</text>
<text x="146.3" y="93.1">+3V_VCC1</text>
<text x="193.5" y="94.1">+17.6VB</text>
<text x="218" y="93.9">+5VALW_B</text>
<text x="235.5" y="93.9">+5V_LED2</text>
<text x="105.1" y="101.8">+17.6VB</text>
<text x="145.6" y="97.7">+3V_EC_AVCC</text>
<text x="146.3" y="101.5">+3VL_EC</text>
<text x="256.1" y="100">+20V_VBUS1_L</text>
<text x="127.3" y="105.3">+1.8V_VDD</text>
<text x="145.6" y="105.3">+1.8V_VDD_EC</text>
<text x="235.5" y="106.1">+3V_VSYS_A</text>
<text x="146.3" y="109.9">+1.8V_PECI</text>
<text x="256.1" y="112.2">+20V_VBUS2_L</text>
<text x="146.3" y="115.2">+VDDIO_AUDIO_R</text>
<text x="234.7" y="118.3">+5V_BULK_DRAM_R</text>
<text x="251.5" y="118.3">+5V_BULK_DRAM</text>
<text x="125.2" y="124.7" transform="rotate(-90 125.2 124.7)">+1.8V_VDD</text>
<text x="146.3" y="120.8">+1.8VS</text>
<text x="163.1" y="124.4">+SPI_VCC</text>
<text x="219.7" y="122.4" transform="rotate(-90 219.7 122.4)">+5VALW_B</text>
<text x="145.6" y="129.7">+1.8V_RT2</text>
<text x="163.1" y="129.7">+1.8V_RT2_L</text>
<text x="253" y="129.7">+5VS_TP</text>
<text x="145.6" y="135.8">+1.8V_RT3</text>
<text x="163.1" y="135.8">+1.8V_RT3_L</text>
<text x="237" y="135.8">+5V_FP_LS</text>
<text x="252.3" y="135.8">+5V_FP_MCU</text>
<text x="237" y="141.9">EC_FP_EN</text>
<text x="252.3" y="141.9">+5V_FP_LED</text>
<text x="197.4" y="150.3">+5VALW_A</text>
<text x="12.2" y="167.1">+3VL_EC</text>
</g>
<g font-size="1" fill="#00f">
<text x="141.8" y="17.7">RE697</text>
<text x="228.6" y="12.4">QK7</text>
<text x="227.9" y="24.6">RT6981</text>
<text x="139.5" y="30.7">UV6</text>
<text x="156.2" y="30.7">RV325</text>
<text x="139.5" y="36.8">UZ2</text>
<text x="156.2" y="36.8">RZ1993</text>
<text x="245.4" y="36.8">RTH1</text>
<text x="139.5" y="42.8">UW1</text>
<text x="156.2" y="42.9">RW8</text>
<text x="246.2" y="43.6">R247</text>
<text x="139.5" y="48.9">UV5</text>
<text x="156.2" y="48.9">RV324</text>
<text x="246.2" y="49.7">QK3</text>
<text x="138.7" y="55">RV918</text>
<text x="157.8" y="55">UV7</text>
<text x="227.9" y="56.6">RA321</text>
<text x="138.7" y="60.4">RV919</text>
<text x="157" y="60.4">F3</text>
<text x="160.1" y="65.7">RT7333</text>
<text x="222.5" y="60.4">RA1</text>
<text x="235.5" y="60.4">L1</text>
<text x="235.5" y="64.2">L2</text>
<text x="144.1" y="66.5">UT22</text>
<text x="227.9" y="68">RA318</text>
<text x="227.9" y="71.8">RA401</text>
<text x="132.6" y="72.6">RT7332</text>
<text x="144.1" y="72.6">UT23</text>
<text x="160.1" y="77.9">RT6591</text>
<text x="227.9" y="75.6">RA322</text>
<text x="144.1" y="78.7">UT30</text>
<text x="132.6" y="84.8">RT6618</text>
<text x="144.1" y="84.8">UT31</text>
<text x="138.7" y="93.9">RE740</text>
<text x="228.6" y="94.7">QK5</text>
<text x="138.7" y="98.5">RE742</text>
<text x="158.5" y="100">UE1</text>
<text x="138.7" y="106.1">RE738</text>
<text x="227.9" y="106.9">RT6950</text>
<text x="138.7" y="110.7">R341</text>
<text x="228.6" y="119">UC68</text>
<text x="246.2" y="119">RD31</text>
<text x="155.5" y="125.1">RC149</text>
<text x="138.7" y="130.5">RH6</text>
<text x="156.2" y="130.5">LT3</text>
<text x="138.7" y="136.6">RT605</text>
<text x="156.2" y="136.6">LH7</text>
<text x="228.6" y="136.6">UD4</text>
<text x="245.4" y="136.6">RK328</text>
<text x="245.4" y="142.7">RK323</text>
<text x="109.8" y="154.1">PLI01</text>
<text x="161.6" y="154.9">PLI1</text>
<text x="200.4" y="153.3">PRM13</text>
<text x="109.8" y="157.9">PLI02</text>
<text x="161.6" y="160.2">PLI2</text>
<text x="191.3" y="158.7">PLM11</text>
<text x="94.5" y="162.5">PRZ1</text>
<text x="161.6" y="165.5">PLI3</text>
<text x="191.3" y="164">PJP951</text>
<text x="161.6" y="170.9">PLG1</text>
<text x="161.6" y="176.2">PLG2</text>
<text x="161.6" y="181.5">PLA1</text>
</g>
<g font-size=".8" fill="#f00">
<text x="202.7" y="5.5">P115</text>
<text x="29" y="6.3">P58</text>
<text x="46.5" y="6.3">P66</text>
<text x="78.5" y="8.5">P112</text>
<text x="230.9" y="11.6">P91</text>
<text x="251.5" y="10.8">P91</text>
<text x="46.5" y="12.4">P59</text>
<text x="251.5" y="16.9">P66</text>
<text x="275.1" y="16.9">P65</text>
<text x="29" y="18.5">P58</text>
<text x="46.5" y="18.5">P66</text>
<text x="115.1" y="19.2">P115</text>
<text x="251.5" y="23">P64</text>
<text x="143.3" y="29.1">P29</text>
<text x="179.9" y="29.1">P29</text>
<text x="251.5" y="29.1">P66</text>
<text x="275.1" y="29.1">P65</text>
<text x="29" y="30.6">P63</text>
<text x="46.5" y="30.6">P66</text>
<text x="143.3" y="35.2">P94</text>
<text x="179.9" y="35.2">P36</text>
<text x="232.5" y="35.2">P78</text>
<text x="46.5" y="36.7">P64</text>
<text x="143.3" y="41.3">P81</text>
<text x="179.9" y="41.3">P81</text>
<text x="29" y="42.8">P63</text>
<text x="46.5" y="42.8">P66</text>
<text x="143.3" y="47.4">P29</text>
<text x="180.6" y="47.4">P29</text>
<text x="269" y="42.1">P77</text>
<text x="77.8" y="51.2">P107</text>
<text x="160.8" y="53.5">P29</text>
<text x="269" y="48.2">P63</text>
<text x="227.9" y="59.5">+5V_AUDIO</text>
<text x="251.5" y="55.8">P56</text>
<text x="147.1" y="64.9">P56</text>
<text x="179.9" y="64.9">P56</text>
<text x="147.1" y="71">P56</text>
<text x="147.1" y="77.1">P62</text>
<text x="179.9" y="77.1">P62</text>
<text x="147.1" y="83.2">P62</text>
<text x="202.7" y="87.8">P115</text>
<text x="68.6" y="93.1">P12</text>
<text x="162.4" y="92.4">P39</text>
<text x="230.9" y="93.9">P91</text>
<text x="251.5" y="93.1">P91</text>
<text x="114.3" y="99.2">P118</text>
<text x="251.5" y="99.2">P66</text>
<text x="275.1" y="99.2">P60</text>
<text x="251.5" y="105.3">P59</text>
<text x="251.5" y="111.4">P66</text>
<text x="275.1" y="111.4">P60</text>
<text x="143.3" y="115.2">P94</text>
<text x="232.5" y="117.5">P24</text>
<text x="267.5" y="117.5">P25</text>
<text x="267.5" y="122.8">P24</text>
<text x="267.5" y="128.9">P90</text>
<text x="232.5" y="135">P90</text>
<text x="267.5" y="135.8">P90</text>
<text x="23.7" y="138.1">P94</text>
<text x="156.2" y="153.3">P130</text>
<text x="218" y="151">P117</text>
<text x="115.9" y="161.7">P129</text>
<text x="156.2" y="158.9">P130</text>
<text x="218" y="156.4">P117</text>
<text x="156.3" y="164">P130</text>
<text x="217.9" y="163.5">P121</text>
<text x="156.2" y="169.6">P130</text>
<text x="217.9" y="168.8">P120</text>
<text x="156.2" y="174.9">P130</text>
<text x="217.9" y="174.1">P120</text>
<text x="156.2" y="180.2">P130</text>
</g>
<g font-size=".8" fill="#00f">
<text x="23.6" y="7.1">JUSBC1</text>
<text x="23.6" y="19.3">JUSBC2</text>
<text x="23.6" y="31.5">JUSBC3</text>
<text x="23.6" y="43.7">JUSBC4</text>
</g>
<g font-size=".8" fill="#8000ff">
<text x="189.8" y="7.6">EC_ON</text>
<text x="101.4" y="19.8">ENLDO_3V</text>
<text x="101.4" y="29.7">EC_ON</text>
<text x="131.9" y="32.8">CAM_EN</text>
<text x="131.9" y="38.8">SSD_PWR_EN</text>
<text x="221.8" y="38.8">SUSP#</text>
<text x="131.9" y="44.9">WLAN_EN</text>
<text x="131.9" y="51">ENVDD_APU</text>
<text x="149.4" y="57.1">SUSP#</text>
<text x="189.8" y="99">EC_ON</text>
<text x="99.9" y="107.4">0.75_1.8VALW_PWREN</text>
<text x="128.8" y="118.1">APU_AUD_PWR_EN</text>
<text x="129.6" y="121.9">SUSP#</text>
<text x="221" y="121.1">5V_BULK_EN</text>
<text x="13" y="139.4">PCH_PWR_EN</text>
<text x="135.7" y="155.4">PWM1_VDD</text>
<text x="135.7" y="160.8">PWM2_VDD</text>
<text x="135.7" y="166.1">PWM3_VDD</text>
<text x="198.2" y="165.3">SUSP#</text>
<text x="135.7" y="171.4">PWM6_SOC</text>
<text x="197.4" y="170.7">0.75_1.8VALW_PWREN</text>
<text x="135.7" y="176.8">PWM7_SOC</text>
<text x="198.2" y="176">0.75VS_PWR_EN</text>
<text x="135.7" y="182.1">PWM8_SR</text>
</g>
<g font-size=".8">
<text x="141.8" y="18.3">0_0402</text>
<text x="227.9" y="25.2">0_0402_1%</text>
<text x="156.2" y="31.3">0_0402</text>
<text x="156.3" y="37.4">0_0805</text>
<text x="245.4" y="37.4">2.2_0402</text>
<text x="156.3" y="43.5">0_0603</text>
<text x="246.2" y="44.2">0_0402</text>
<text x="156.3" y="49.6">0_0603</text>
<text x="138.7" y="55.7">0_0603</text>
<text x="227.9" y="57.2">0_0402</text>
<text x="138.7" y="61">0_0402</text>
<text x="157" y="61">1A_65V</text>
<text x="222.5" y="61">0_0805</text>
<text x="160.1" y="66.3">0_0402</text>
<text x="227.9" y="68.6">0_0402</text>
<text x="132.6" y="73.2">0_0402</text>
<text x="227.9" y="72.4">0_0402</text>
<text x="227.9" y="76.2">0_0402</text>
<text x="160.1" y="78.5">0_0402</text>
<text x="132.6" y="85.4">0_0402</text>
<text x="138.7" y="94.5">0_0402</text>
<text x="138.7" y="99.1">0_0402</text>
<text x="138.7" y="106.7">0_0402</text>
<text x="227.9" y="107.5">0_0402_1%</text>
<text x="138.7" y="111.3">0_0201</text>
<text x="246.2" y="119.7">0_1206</text>
<text x="155.5" y="125.8">0_0603</text>
<text x="138.7" y="131.1">0_0603</text>
<text x="138.7" y="137.2">0_0603</text>
<text x="245.4" y="137.2">2.2_0402</text>
<text x="245.4" y="143.3">2.2_0402</text>
<text x="161.6" y="155.5">37A</text>
<text x="200.4" y="154">0_0402</text>
<text x="161.6" y="160.8">37A</text>
<text x="191.3" y="159.3">5A_0805</text>
<text x="94.5" y="163.1">3.3_0402</text>
<text x="161.6" y="166.1">37A</text>
<text x="191.3" y="164.6">5A_0805</text>
<text x="161.6" y="171.5">38A</text>
<text x="161.6" y="176.8">38A</text>
</g>
<g font-size=".6" fill="#8000ff">
<text x="135.7" y="67.6">USBC0_RT_PWREN_R</text>
<text x="135.7" y="79.8">USBC1_RT_PWREN_R</text>
<text x="221" y="138.5">MODULE_PWR_EN</text>
<text x="221" y="144.6">EC_FP_EN</text>
</g>
<g font-size=".5">
<text x="29.6" y=".6">A</text>
<text x="87.2" y=".6">B</text>
<text x="144.8" y=".6">C</text>
<text x="202.4" y=".6">D</text>
<text x="260" y=".6">E</text>
<text x=".2" y="24.9">1</text>
<text x="289" y="24.9">1</text>
<text x=".2" y="72.1">2</text>
<text x="289" y="72.1">2</text>
<text x=".2" y="119.4">3</text>
<text x="289" y="119.4">3</text>
<text x=".2" y="166.6">4</text>
<text x="289" y="166.6">4</text>
<text x="29.6" y="190.3">A</text>
<text x="87.2" y="190.3">B</text>
<text x="144.8" y="190.3">C</text>
<text x="202.4" y="190.3">D</text>
<text x="260" y="190.3">E</text>
</g>
</svg>
